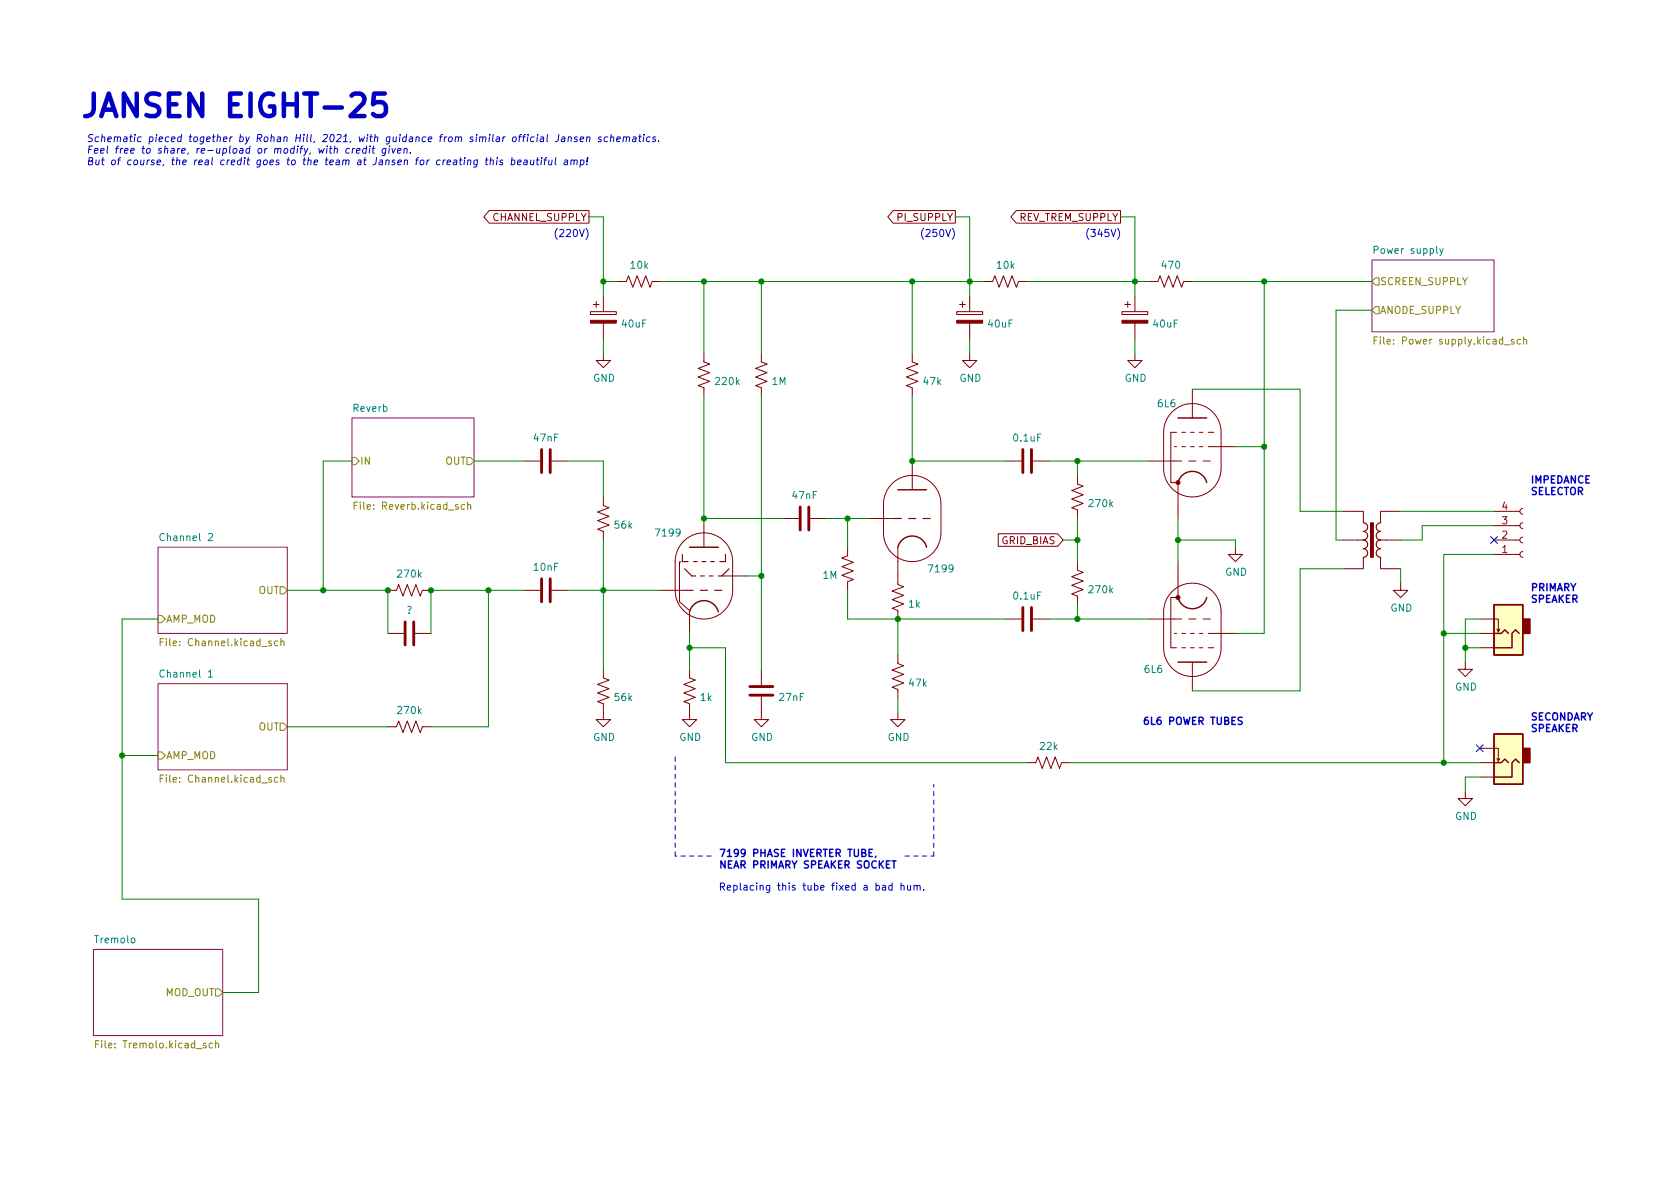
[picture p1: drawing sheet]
<svg xmlns="http://www.w3.org/2000/svg" width="297mm" height="210mm" viewBox="0 0 297 210" stroke-linecap="round" stroke-linejoin="round" font-family="sans-serif">
<g fill="#fff" stroke="#fff" stroke-width=".18">
<path d="M27.9 96.8h22.9v15.2h-22.9z"/>
<path d="M27.9 120.9h22.9v15.2h-22.9z"/>
<path d="M242.6 46h21.6v12.7h-21.6z"/>
<path d="M62.2 73.9h21.6v14h-21.6z"/>
<path d="M16.5 167.9h22.9v15.2h-22.9z"/>
</g>
<path d="M242.6 46h21.6v12.7h-21.6zM62.2 73.9h21.6v14h-21.6zM27.9 96.8h22.9v15.2h-22.9zM27.9 120.9h22.9v15.2h-22.9zM16.5 167.9h22.9v15.2h-22.9z" fill="none" stroke="#840084" stroke-width=".18"/>
<g fill="none" stroke="#848400" stroke-width=".18">
<path d="M243.2 49.1h.6v1.3h-.6l-.6-.6zM243.2 54.2h.6v1.3h-.6l-.6-.6zM243.6 59.6h-.6v1.2M269.4 59.6v1.2M243 60.2h.4M267.7 60.1l-.3-.1-.2 .2 .1 .2 .4 .1v.3h-.5M268.8 60.1l-.3-.1-.3 .2 .2 .6h.4M269.4 60.1l.2-.1 .3 .1v.7M62.2 80.9h.7l.6 .6-.6 .7h-.7zM62.6 89.4h.4M63.2 88.8h-.6v1.3M82.1 89.3l-.3-.1-.3 .3 .2 .5h.4"/>
<path d="M82.5 80.9h.7l.6 .6-.6 .7h-.7zM82.7 89.3l.2-.1 .3 .1v.8M82.7 88.8v1.3M27.9 108.8h.7l.6 .7-.6 .6h-.7zM28.3 113.5h.4M28.9 112.9h-.6v1.3M49.1 113.4l-.3-.1-.3 .3 .1 .5h.5M49.5 103.8h.7l.6 .6-.6 .6h-.7zM49.7 113.5l.2-.2 .3 .1v.8M49.7 112.9v1.3M27.9 133h.7l.6 .6-.6 .6h-.7zM28.3 137.7h.4"/>
<path d="M28.9 137h-.6v1.3M49.1 137.5h-.3l-.3 .2 .1 .6h.5M49.5 127.9h.7l.6 .6-.6 .7h-.7zM49.7 137.6l.2-.1h.3v.8M49.7 137v1.3M38.1 174.9h.6l.7 .6-.7 .6h-.6zM16.9 184.6h.4M17.5 184h-.6v1.3M37.6 184.5h-.4l-.2 .2 .1 .5h.5M38.1 184.6l.2-.1h.3l.1 .8M38.1 184v1.3"/>
</g>
<path d="M254.6 44l.3 .8M255.2 44l-.5 1.1-.1 .1M36.8 94.5l.5-.2 .3 .4-.8 .9h.8M36.8 118.8l.4-.3v1.2M36.8 119.7h.8" fill="none" stroke="#008484" stroke-width=".18"/>
<g fill="none" stroke="#840000" stroke-width=".18">
<path d="M86.5 37.2h17.6v2.3h-17.6l-1-1.2zM157.9 37.2h11v2.3h-11l-.9-1.2zM179.7 37.2h18.4v2.3h-18.4l-1-1.2zM104.4 55.1h4.6v.5h-4.6zM104.9 53.8h1M105.4 53.3v1.1M106.7 52.3v2.8M106.7 57.1v2.8M109.2 49.8h1.5l.4-1 .8 2 .7-2 .8 2 .8-2 .7 2 .4-1h1.5M169.2 55.1h4.5v.5h-4.5zM169.7 53.8h1M170.2 53.3v1.1"/>
<path d="M171.4 52.3v2.8M171.4 57.1v2.8M174 49.8h1.5l.4-1 .8 2 .7-2 .8 2 .7-2 .8 2 .4-1h1.5M198.4 55.1h4.5v.5h-4.5zM198.9 53.8h1M199.4 53.3v1.1M200.7 52.3v2.8M200.7 57.1v2.8M203.2 49.8h1.5l.4-1 .8 2 .7-2 .8 2 .8-2 .7 2 .4-1h1.5M106.7 62.5v1.2h1.2l-1.2 1.3-1.3-1.3h1.3M124.5 62.5v1.5l1 .4-2.1 .7 2.1 .8-2.1 .8 2.1 .7-2.1 .8 1.1 .4v1.5M134.6 62.5v1.5l1 .4-2 .7 2 .8-2 .8 2 .7-2 .8 1 .4v1.5"/>
<path d="M161.3 62.5v1.5l1 .4-2 .7 2 .8-2 .8 2 .7-2 .8 1 .4v1.5M171.4 62.5v1.2h1.3l-1.3 1.3-1.2-1.3h1.2M200.7 62.5v1.2h1.2l-1.2 1.3-1.3-1.3h1.3M205.7 76.4v6.4a5.1 5.1 0 0 0 5.1 5.1 5.1 5.1 0 0 0 5.1-5.1v-6.4M205.7 76.4a5.1 5.1 0 0 1 5.1-5 5.1 5.1 0 0 1 5.1 5M207.6 79h.4M208 76.4h-1v8.9h1.3v6.4M209 79h.6M209 76.4h.6M210.5 79h.7M210.5 76.4h.7M210.8 68.8v5.1"/>
<path d="M212 79h.7M212 76.4h.7M213.6 79h4.8M213.6 76.4h1M92.7 81.5h2.8M97.5 81.5h2.8M106.7 87.9v1.5l1 .4-2 .7 2 .8-2 .8 2 .7-2 .8 1 .4v1.5M119.4 99.3v5.1a5.1 5.1 0 0 0 5.1 5.1 5.1 5.1 0 0 0 5-5.1v-5.1M119.4 99.3a5.1 5.1 0 0 1 5.1-5.1 5.1 5.1 0 0 1 5 5.1M120.4 99.4h-.3v7l1.8 1.5M124.5 91.7v5.1M138.4 91.7h2.8"/>
<path d="M143.3 91.7h2.7M149.9 96.8v1.5l-1.1 .4 2.1 .7-2.1 .8 2.1 .8-2.1 .7 2.1 .8-1 .4v1.5M153.7 91.7h4.4M157.7 85.6a5.1 5.1 0 0 1 5.5-1.1 5.1 5.1 0 0 1 3.2 4.6v5.1a5.1 5.1 0 0 1-5.1 5.1 5.1 5.1 0 0 1-5.1-5.1v-5.1a5.1 5.1 0 0 1 1.5-3.5zM158.7 96.8v6.6l1.1 .4-2.1 .7 2.1 .8-2.1 .7 2.1 .8-2.1 .8 1 .3v1.6M161.3 81.5v5.1M176.5 94.4h10.5l1 1.1-1 1.1h-10.5zM177.8 81.5h2.8M182.6 81.5h2.8M190.5 84.1v1.5l1 .4-2 .7 2 .8-2 .8 2 .7-2 .8 1 .4v1.5M190.5 99.3v1.5l1 .4-2 .8 2 .7-2 .8 2 .8-2 .7 1 .4v1.5M203.2 81.5h5.7"/>
<path d="M208.3 99.3v6.4h-1.3v8.8h1M210.2 81.5h1.3M212.7 81.5h1.3M218.4 96.8v1.2h1.3l-1.3 1.3-1.2-1.3h1.2M237.5 90.4h3.5v2.1M237.5 95.5h2.5M241 98.5v2.1h-3.5M244.1 98.5v2.1h3.5M245.1 95.5h2.5M247.6 90.4h-3.5v2.1M264.2 90.4h4.5M264.2 93h4.5"/>
<path d="M264.2 95.5h4.5M264.2 98h4.5M269.2 89.9l-.3 .2-.2 .3 .2 .4 .3 .1M269.2 92.5l-.3 .1-.2 .4 .2 .3 .3 .2M269.2 95l-.3 .1-.2 .4 .2 .4 .3 .1M269.2 97.5l-.3 .2-.2 .3 .2 .4 .3 .1M68.6 104.4h1.5l.4-1 .7 2 .8-2 .8 2 .7-2 .8 2 .4-1h1.5M68.6 112h2.8M73.4 112h2.8M92.7 104.4h2.8M97.5 104.4h2.8M106.7 118.4v1.5l1 .4-2 .7 2 .8-2 .7 2 .8-2 .8 1 .4v2.7h1.2l-1.2 1.3-1.3-1.3h1.3"/>
<path d="M116.8 104.4h4.5M121.9 118.4v1.5l1 .4-2 .7 2 .8-2 .7 2 .8-2 .8 1 .4v2.7h1.3l-1.3 1.3-1.3-1.3h1.3M121.9 108.2v3.8M127.6 101.8h4.5M134.6 118.4v2.8M158.7 115.8v1.5l1.1 .4-2.1 .8 2.1 .7-2.1 .8 2.1 .8-2.1 .7 1 .4v1.5M177.8 109.5h2.8M182.6 109.5h2.8M203.2 109.5h5.7M205.7 114.5v-6.3a5.1 5.1 0 0 1 5.1-5.1 5.1 5.1 0 0 1 5.1 5.1v6.3M205.7 114.6a5.1 5.1 0 0 0 5.1 5 5.1 5.1 0 0 0 5.1-5M207.6 112h.4"/>
<path d="M209 112h.6M209 114.5h.6M210.2 109.5h1.3M210.5 112h.7M210.5 114.5h.7M210.8 117.1v5.1M212 112h.7M212 114.5h.7M212.7 109.5h1.3M213.6 112h4.8M213.6 114.5h1M247.6 103.1v1.3h1.3l-1.3 1.3-1.2-1.3h1.2"/>
<path d="M259.1 117.1v1.3h1.2l-1.2 1.2-1.3-1.2h1.3M261.6 109.5h3.3v2.3l.3-.6M261.6 112h2.6M261.6 114.5h2.6M264.7 111.2l.2 .6M68.6 128.5h1.5l.4-1 .7 2 .8-2 .8 2 .7-2 .8 2 .4-1h1.5M134.6 123.2v4h1.3l-1.3 1.3-1.3-1.3h1.3M158.7 126v1.2h1.3l-1.3 1.3-1.2-1.3h1.2M181.6 134.9h1.5l.4-1 .8 2 .7-2 .8 2 .8-2 .7 2 .4-1h1.5M259.1 139.9v1.3h1.2l-1.2 1.3-1.3-1.3h1.3M261.6 132.3h3.3v2.3l.3-.5M261.6 134.9h2.6"/>
<path d="M261.6 137.4h2.6M264.7 134.1l.2 .5"/>
</g>
<g fill="none" stroke="#840000" stroke-width=".2">
<path d="M120.6 98v1.3h1.1M122.6 99.3h.6M124.1 99.3h.7M125.7 99.3h.6M128.3 98v1.3h-1M158.1 91.7h1.3M160.7 91.7h1.2M163.2 91.7h1.3M241 92.5a.76 .76 0 0 1 .8 .7 .76 .76 0 0 1-.8 .8 .76 .76 0 0 1 .8 .7 .76 .76 0 0 1-.8 .8 .76 .76 0 0 1 .8 .8 .76 .76 0 0 1-.8 .7 .76 .76 0 0 1 .8 .8 .76 .76 0 0 1-.8 .7M244.1 92.5a.76 .76 0 0 0-.8 .7 .76 .76 0 0 0 .8 .8 .76 .76 0 0 0-.8 .7 .76 .76 0 0 0 .8 .8 .76 .76 0 0 0-.8 .8 .76 .76 0 0 0 .8 .7 .76 .76 0 0 0-.8 .8 .76 .76 0 0 0 .8 .7M121 100.6l1.3 1.2h.7M121.3 104.4h1.3"/>
<path d="M123.8 104.4h1.3M123.9 101.8h.6M125.4 101.8h.7M126.4 104.4h1.2M128.9 100.6l-1.3 1.2h-.6"/>
</g>
<g fill="none" stroke="#840000" stroke-width=".25">
<path d="M208.3 73.9h5.1M121.9 96.8h5.1M158.7 96.8a2.62 2.62 0 0 1 2.6-2 2.62 2.62 0 0 1 2.5 2M158.7 86.6h5.1M208.3 85.3a2.62 2.62 0 0 1 2.5-1.9 2.62 2.62 0 0 1 2.6 1.9M121.9 108.2a2.62 2.62 0 0 1 2.6-2 2.62 2.62 0 0 1 2.5 2M208.3 105.7a2.62 2.62 0 0 0 2.5 1.9 2.62 2.62 0 0 0 2.6-1.9M208.3 117.1h5.1M264.2 106.9h5v8.9h-5zM264.2 112h1.2l.7-.6 .6 .6M268.6 112l-.6-.6-.7 .6v2.5h-3.1M264.2 129.8h5v8.9h-5z"/>
<path d="M264.2 134.9h1.2l.7-.7 .6 .7M268.6 134.9l-.6-.7-.7 .7v2.5h-3.1"/>
</g>
<g fill="#840000" stroke="#840000" stroke-width=".18">
<path d="M104.4 56.6h4.6v.5h-4.6z"/>
<path d="M242.3 92.5h.5v6h-.5z"/>
<path d="M240 95.5h1z"/>
<path d="M244.1 95.5h1z"/>
<path d="M169.2 56.6h4.5v.5h-4.5z"/>
<path d="M198.4 56.6h4.5v.5h-4.5z"/>
<circle cx="208.3" cy="85.3" r=".36"/>
<circle cx="208.3" cy="105.7" r=".36"/>
</g>
<g fill="none" stroke="#840000" stroke-width=".51">
<path d="M95.8 79.5v4.1M97.3 79.5v4.1M180.8 79.5v4.1M182.4 79.5v4.1M141.5 89.7v4M143 89.7v4M71.6 110v4M73.2 110v4M95.8 102.4v4M97.3 102.4v4M180.8 107.4v4.1M182.4 107.4v4.1"/>
<path d="M132.6 122.9h4.1M132.6 121.4h4.1"/>
</g>
<g fill="#ffffc2" stroke="#ffffc2" stroke-width=".18">
<path d="M264.2 129.8h5v8.9h-5z"/>
<path d="M264.2 106.9h5v8.9h-5z"/>
</g>
<g fill="#840000" stroke="#840000" stroke-width=".25">
<path d="M269.2 132.3h1.3v2.6h-1.3z"/>
<path d="M269.2 109.5h1.3v2.5h-1.3z"/>
</g>
<path d="M68 16.5h-1.9l-.1 1.9 .5-.3h1l.3 .2 .4 .5v1l-.2 .4-.5 .3h-1l-.5-.3" fill="none" stroke="#0000c2" stroke-width=".8"/>
<g fill="none" stroke="#0000c2" stroke-width=".18">
<path d="M61.8 26.3l-.3-.1-.3 .3v.5h.5M62.4 26.2l-.1 .9M62.7 26.2l-.4 .3M63 26.7l.7-.2-.1-.2-.3-.1-.2 .2-.1 .6h.5M64.8 26.3l-.4-.1-.3 .3 .1 .5h.5M64.8 25.8l-.1 1.3M65.4 26.2l-.1 .9M65.8 26.2h.5M66 25.8l-.1 1.1 .3 .2M68.2 26.3h-.5l-.2 .6 .3 .2 .3-.1M68.2 26.2l-.1 1.1-.3 .2h-.3M68.8 26.2l-.1 .9"/>
<path d="M69.3 26.2l.2 .9 .4-.9M70.3 26.7l.6-.2v-.2l-.4-.1-.2 .2v.6h.5M71.5 26.4l.2-.2 .3 .1-.1 .8M71.5 26.2l-.1 .9M72.5 27v.1M84.4 28.4h-.5l-.1 .5 .2 .2h.3M84.4 28.3l-.1 1-.3 .3-.3-.1M85.8 28.3h.5M86.1 27.9l-.2 1.1 .3 .1M86.7 28.4l.2-.1 .3 .1v.7M86.8 27.9l-.2 1.2M87.9 28.3l-.1 .8"/>
<path d="M87.9 27.9v.1M88.9 28.4l-.3-.1-.2 .2 .4 .3v.3h-.5M90.5 28.4h.5v.5l-.3 .2h-.3M90.5 27.9l-.1 1.2M91.5 28.7l.6-.1v-.2l-.3-.1-.3 .2v.6h.5M92.7 28.4h.5v.7M93.2 28.6l-.4 .1-.2 .1 .1 .3h.5M93.9 28.3l-.1 .8h.3l.2-.1M94.4 28.3l-.1 .8M94.8 28.3h.5M95.1 27.9l-.2 1.1 .3 .1M95.6 24.3h.5v.7"/>
<path d="M95.7 28.3l-.1 .8M95.8 27.9v.1M96.1 24.5l-.5 .1-.1 .3 .1 .1h.5M96.2 28.3h.4M96.7 27.9l-.3 .1-.2 1.1M96.8 23.8l-.1 1.1 .1 .1M97.1 28.3l-.1 .8h.3l.2-.1M97.6 28.3l-.1 .8M98.3 27.9l-.2 1.1 .2 .1M98.8 23.8l-.2 1.1-.4 .1M99.4 24.3h.4v.7M99.8 28.4h.5v.7"/>
<path d="M99.9 24.5l-.6 .1-.1 .3 .2 .1h.4M100.4 28.6l-.5 .1-.2 .1 .2 .3h.4M100.5 24.3l.2-.1 .3 .1v.7M100.5 24.2l-.1 .8M101 28.4l.2-.1 .3 .1-.1 .7M101 28.3l-.1 .8M101.5 28.5l.2-.2 .3 .1v.7M102.1 24.3l-.3-.1-.2 .2 .4 .3v.3h-.5M102.6 24.6l.6-.1v-.2l-.4-.1-.2 .2v.6h.5M102.7 28.4l.4-.1 .2 .2-.2 .6h-.5M102.7 28.3l-.2 1.3M103.8 29l-.1 .1"/>
<path d="M103.8 24.3l.2-.1 .3 .1-.1 .7M103.8 24.2l-.1 .8M103.9 27.9l-.1 .8M106.3 24.3l-.3-.1-.2 .2 .1 .2 .4 .1-.1 .3h-.5M107.5 24.3h-.5l-.2 .5 .2 .2h.4M108 24.3l.2-.1 .3 .1v.7M108.1 23.8l-.2 1.2M109.1 24.6l.6-.1-.1-.2h-.4l-.2 .6 .2 .1h.4M110.2 24.3l.2-.1 .3 .1v.7M110.3 24.2l-.1 .8M110.8 24.4l.2-.2 .3 .1-.1 .7M111.9 24.3h.5v.7"/>
<path d="M112.5 24.5l-.5 .1-.2 .1 .2 .3h.4M112.9 24.2h.5M113.2 23.8l-.2 1.1 .3 .1M113.8 24.2l-.1 .8M113.9 23.8v.1M115 24.3h-.5l-.2 .5 .2 .2h.4M115.9 24.3l-.3-.1-.2 .2 .5 .3-.1 .3h-.4M116.5 24.9l-.1 .1M103.6 40.4a1.46 1.46 0 0 1 0 1.9M168.4 40.4a1.46 1.46 0 0 1 0 1.9M197.6 40.4a1.46 1.46 0 0 1 0 1.9M156 156.6h.5l.1 .8"/>
<path d="M156.6 156.9h-.4l-.2 .2 .2 .3 .4-.1M157.7 156.6h-.3l-.3 .2 .2 .5h.4M157.7 156.1v1.3M159.3 156.7l.2-.1h.3l.1 .8M159.3 156.1v1.3M160.5 156.6v.7l.3 .1 .2-.1M161 156.6v.8M161.6 156.7l.2-.1h.3l.1 .8M161.6 156.6v.8M162.2 156.7l.1-.1h.3l.1 .8M163.3 157.3v.1"/>
</g>
<path d="M219.6 126.9l-.5-.1-.1 .2v.3l.5 .3 .1 .3-.2 .2-.5-.1M153.7 150.8h.4M154.3 150.2h-.6v1.3h.6M154.9 151.4l-.2 .2M157.7 152.2h.7" fill="none" stroke="#0000c2" stroke-width=".25"/>
<path d="M119.4 151.4v-17.8M125.7 151.4h-6.3M160 151.4h5.1M165.1 151.4v-12.7" fill="none" stroke="#0000c2" stroke-width=".18" stroke-dasharray=".8 .8"/>
<g fill="none" stroke="#008400" stroke-width=".18">
<path d="M104.1 38.3h2.6v14M168.9 38.3h2.5v14M198.1 38.3h2.6v14M106.7 49.8h2.5M106.7 59.9v2.6M116.8 49.8h57.2M124.5 49.8v12.7M134.6 49.8v12.7M161.3 49.8v12.7M171.4 59.9v2.6M181.6 49.8h21.6M200.7 59.9v2.6"/>
<path d="M210.8 49.8h31.8M223.5 49.8v62.2h-5.1M242.6 54.9h-6.4v40.6h1.3M124.5 70.1v21.6h13.9M134.6 70.1v48.3M161.3 70.1v11.4h16.5M210.8 68.8h19.1v21.6h7.6M218.4 79h5.1M62.2 81.5h-5.1v22.9M83.8 81.5h8.9M100.3 81.5h6.4v6.4M106.7 95.5v22.9"/>
<path d="M146 91.7h7.7M149.9 91.7v5.1M185.4 81.5h17.8M188 95.5h2.5M190.5 81.5v2.6M190.5 91.7v7.6M208.3 95.5h10.1v1.3M208.3 91.7v7.6M247.6 90.4h16.6M264.2 93h-12.7v2.5h-3.9M264.2 98h-8.9v36.9M27.9 109.5h-6.3v49.5h24.1v16.5h-6.3"/>
<path d="M50.8 104.4h17.8v7.6M86.4 104.4v24.1h-10.2M92.7 104.4h-16.5v7.6M100.3 104.4h16.5M121.9 114.5h6.4v20.4h53.3M121.9 112v6.4M132.1 101.8h2.5M149.9 104.4v5.1h27.9M158.7 109.5v6.3M185.4 109.5h17.8M190.5 106.9v2.6M237.5 100.6h-7.6v21.6h-19.1"/>
<path d="M247.6 100.6v2.5M255.3 112h6.3M259.1 114.5h2.5M261.6 109.5h-2.5v7.6M21.6 133.6h6.3M50.8 128.5h17.8M158.7 123.4v2.6M189.2 134.9h72.4M261.6 137.4h-2.5v2.5"/>
</g>
<path d="M263.6 94.9l1.2 1.2M264.8 94.9l-1.2 1.2M261 131.7l1.2 1.2M262.2 131.7l-1.2 1.2" fill="none" stroke="#000084" stroke-width=".18"/>
<g fill="#008400" stroke="#008400" stroke-width=".18">
<circle cx="124.5" cy="49.8" r=".46"/>
<circle cx="106.7" cy="49.8" r=".46"/>
<circle cx="149.9" cy="91.7" r=".46"/>
<circle cx="124.5" cy="91.7" r=".46"/>
<circle cx="106.7" cy="104.4" r=".46"/>
<circle cx="134.6" cy="49.8" r=".46"/>
<circle cx="208.3" cy="95.5" r=".46"/>
<circle cx="259.1" cy="114.5" r=".46"/>
<circle cx="223.5" cy="79" r=".46"/>
<circle cx="255.3" cy="112" r=".46"/>
<circle cx="255.3" cy="134.9" r=".46"/>
<circle cx="190.5" cy="109.5" r=".46"/>
<circle cx="200.7" cy="49.8" r=".46"/>
<circle cx="223.5" cy="49.8" r=".46"/>
<circle cx="190.5" cy="95.5" r=".46"/>
<circle cx="86.4" cy="104.4" r=".46"/>
<circle cx="76.2" cy="104.4" r=".46"/>
<circle cx="68.6" cy="104.4" r=".46"/>
<circle cx="21.6" cy="133.6" r=".46"/>
<circle cx="57.1" cy="104.4" r=".46"/>
<circle cx="161.3" cy="81.5" r=".46"/>
<circle cx="190.5" cy="81.5" r=".46"/>
<circle cx="161.3" cy="49.8" r=".46"/>
<circle cx="171.4" cy="49.8" r=".46"/>
<circle cx="158.7" cy="109.5" r=".46"/>
<circle cx="134.6" cy="101.8" r=".46"/>
<circle cx="121.9" cy="114.5" r=".46"/>
</g>
<text font-size="5.6" fill="#0000c2" x="14" y="20.7">JANSEN EIGHT-25</text>
<g font-size="1.8" fill="#0000c2">
<text x="15.2" y="25.1">Schematic pieced together by Rohan Hill, 2021, with guidance from similar official Jansen schematics.</text>
<text x="15.2" y="27.2">Feel free to share, re-upload or modify, with credit given.</text>
<text x="15.2" y="29.2">But of course, the real credit goes to the team at Jansen for creating this beautiful amp!</text>
<text x="97.8" y="41.9">(220V)</text>
<text x="162.6" y="41.9">(250V)</text>
<text x="191.8" y="41.9">(345V)</text>
<text x="270.5" y="85.5">IMPEDANCE</text>
<text x="270.5" y="87.5">SELECTOR</text>
<text x="270.5" y="104.5">PRIMARY</text>
<text x="270.5" y="106.6">SPEAKER</text>
<text x="201.9" y="128.2">6L6 POWER TUBES</text>
<text x="270.5" y="127.4">SECONDARY</text>
<text x="270.5" y="129.4">SPEAKER</text>
<text x="127" y="151.5">7199 PHASE INVERTER TUBE,</text>
<text x="127" y="153.6">NEAR PRIMARY SPEAKER SOCKET</text>
<text x="127" y="157.5">Replacing this tube fixed a bad hum.</text>
</g>
<g font-size="1.8" fill="#840000">
<text x="87.1" y="39.1">CHANNEL_SUPPLY</text>
<text x="158.9" y="39.1">PI_SUPPLY</text>
<text x="180.1" y="39.1">REV_TREM_SUPPLY</text>
<text x="177.1" y="96.2">GRID_BIAS</text>
</g>
<g font-size="1.8" fill="#008484">
<text x="111.6" y="47.5">10k</text>
<text x="176.3" y="47.5">10k</text>
<text x="205.5" y="47.5">470</text>
<text x="243.2" y="44.9">Power supply</text>
<text x="110" y="57.9">40uF</text>
<text x="174.8" y="57.9">40uF</text>
<text x="204" y="57.9">40uF</text>
<text x="104.8" y="67.5">GND</text>
<text x="126.6" y="68.1">220k</text>
<text x="136.5" y="68.1">1M</text>
<text x="163.3" y="68.1">47k</text>
<text x="169.6" y="67.5">GND</text>
<text x="198.8" y="67.5">GND</text>
<text x="62.5" y="72.8">Reverb</text>
<text x="204.7" y="72">6L6</text>
<text x="94.5" y="78.1">47nF</text>
<text x="179.3" y="78.1">0.1uF</text>
<text x="140.2" y="88.2">47nF</text>
<text x="192.7" y="89.7">270k</text>
<text x="28.7" y="95.7">Channel 2</text>
<text x="108.7" y="93.5">56k</text>
<text x="116.1" y="94.9">7199</text>
<text x="94.5" y="100.9">10nF</text>
<text x="164.4" y="101.2">7199</text>
<text x="216.6" y="101.8">GND</text>
<text x="70.4" y="102.1">270k</text>
<text x="145.5" y="102.4">1M</text>
<text x="160.7" y="107.4">1k</text>
<text x="179.3" y="106">0.1uF</text>
<text x="192.7" y="104.9">270k</text>
<text x="71.8" y="108.6">?</text>
<text x="245.8" y="108.1">GND</text>
<text x="28.7" y="119.8">Channel 1</text>
<text x="202.4" y="119">6L6</text>
<text x="108.7" y="123.9">56k</text>
<text x="123.9" y="123.9">1k</text>
<text x="137.9" y="123.9">27nF</text>
<text x="160.8" y="121.4">47k</text>
<text x="257.2" y="122.1">GND</text>
<text x="70.4" y="126.3">270k</text>
<text x="104.8" y="131">GND</text>
<text x="120.1" y="131">GND</text>
<text x="132.8" y="131">GND</text>
<text x="156.9" y="131">GND</text>
<text x="183.9" y="132.6">22k</text>
<text x="257.2" y="145">GND</text>
<text x="16.9" y="166.8">Tremolo</text>
</g>
<g font-size="1.8" fill="#848400">
<text x="243.9" y="50.4">SCREEN_SUPPLY</text>
<text x="243.9" y="55.5">ANODE_SUPPLY</text>
<text x="244.1" y="60.9">File: Power supply.kicad_sch</text>
<text x="63.6" y="82.2">IN</text>
<text x="78.7" y="82.2">OUT</text>
<text x="63.3" y="90.1">File: Reverb.kicad_sch</text>
<text x="45.7" y="105">OUT</text>
<text x="29.3" y="110.1">AMP_MOD</text>
<text x="29.2" y="114.3">File: Channel.kicad_sch</text>
<text x="45.7" y="129.2">OUT</text>
<text x="29.3" y="134.2">AMP_MOD</text>
<text x="29.2" y="138.4">File: Channel.kicad_sch</text>
<text x="29.2" y="176.1">MOD_OUT</text>
<text x="17.7" y="185.4">File: Tremolo.kicad_sch</text>
</g>
<g font-size="1.8" fill="#c20000">
<text x="265.6" y="95.2">2</text>
<text x="265.6" y="92.7">3</text>
<text x="265.6" y="90.2">4</text>
<text x="265.6" y="97.8">1</text>
</g>
</svg>
